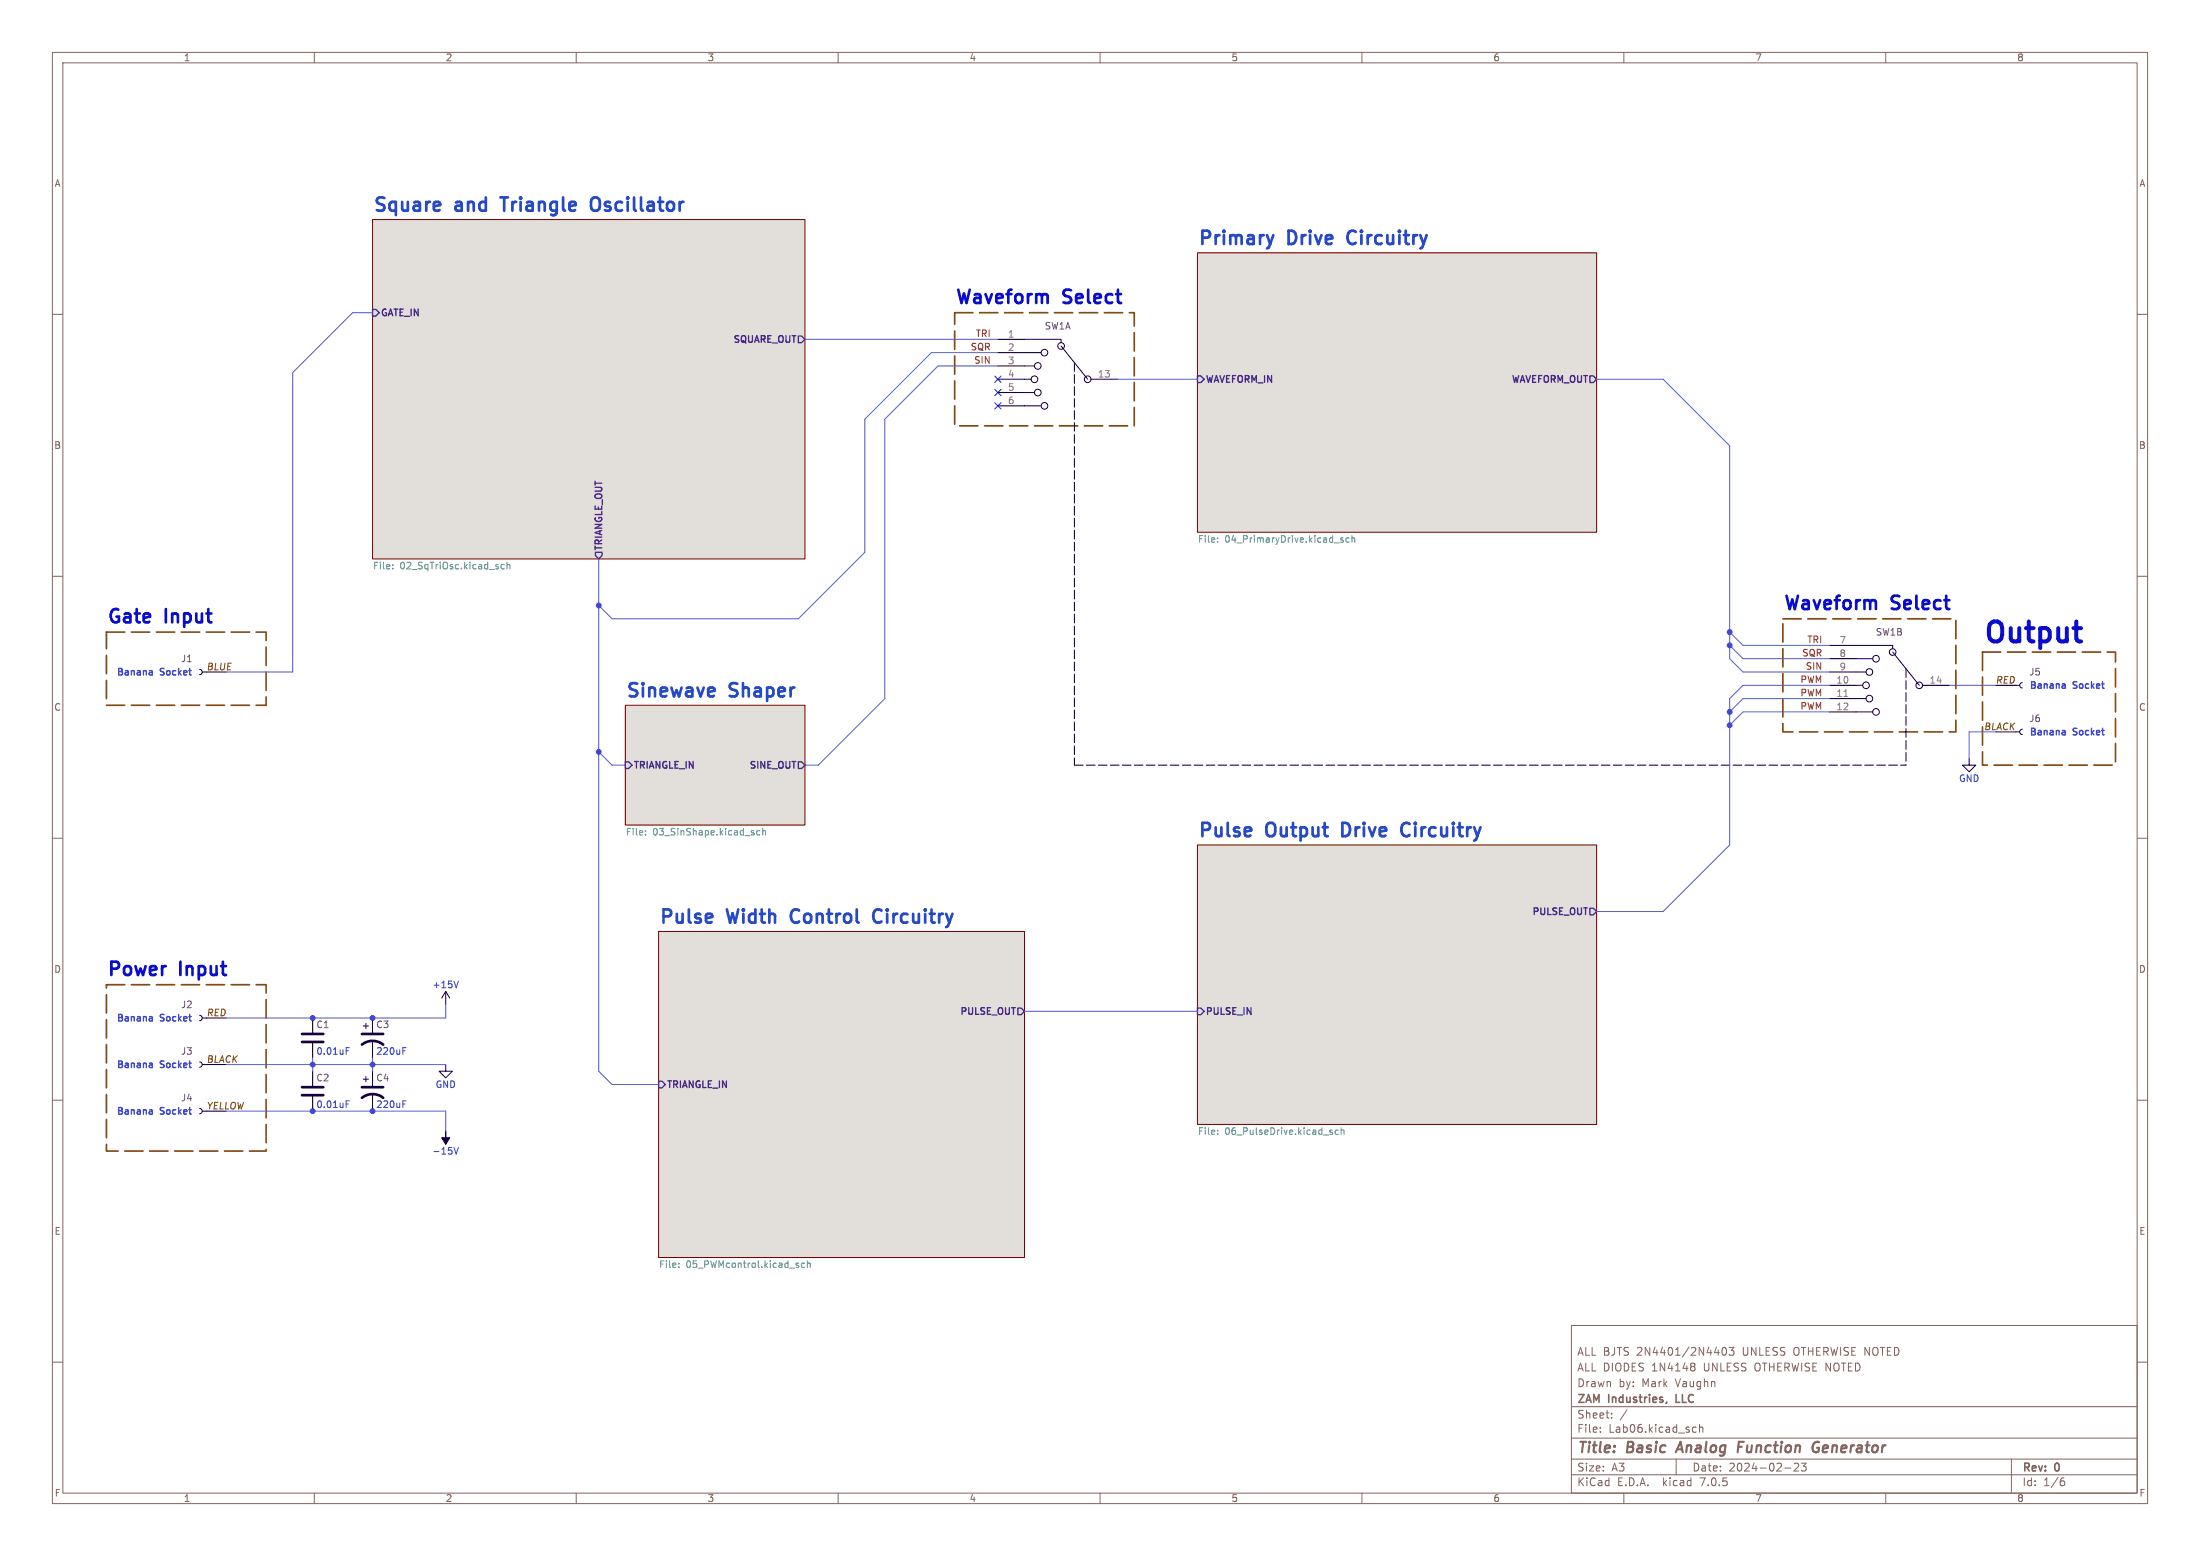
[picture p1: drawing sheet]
<svg xmlns="http://www.w3.org/2000/svg" width="420mm" height="297mm" viewBox="0 0 420 297" stroke-linecap="round" stroke-linejoin="round" font-family="sans-serif">
<g fill="none" stroke="#83655e" stroke-width=".19">
<path d="M10 10h400v277h-400zM12 12h396v273h-396zM60 10v2M110 10v2M160 10v2M210 10v2M260 10v2M310 10v2M360 10v2M10 60h2M408 60h2M10 110h2"/>
<path d="M408 110h2M10 160h2M408 160h2M10 210h2M408 210h2M10 260h2M300 253h108v32h-108zM328.9 257.3l.2-.1a.8 .8 0 0 1 .5 .7 .8 .8 0 0 1-.5 .8l-.2-.2-.2-.4zM330.1 257.2h.9l-.5 .6 .4 .1v.6l-.2 .2-.6-.2M408 260h2M300 278.5h108M300 274.5h108"/>
<path d="M300 268.5h108M305.5 273.2v.2M305.5 272.5v.1M307.7 270.5v.2M307.7 269.8v.1M310.6 269.1l-1.3 1.9M320 278.5v3M323 260.2h.3l.3 .3-.3 .3M323 260.8h.3M323.2 273.3h.6M323.2 272.5h.6M323.3 260.8l.2 .2 .1 .4-.3 .3h-.3"/>
<path d="M324.4 272.5l.3-.1 .3 .1 .1 .9M324.4 271.9v1.5M342.5 279.4l.6-.1 .2 .1 .1 .3-1 1.1h1M343.9 279.3h.9l-.5 .6 .4 .1v.6l-.2 .2-.6-.2M384 278.5v6.5M60 285v2M110 285v2M160 285v2M210 285v2M260 285v2M300 281.5h108M310 285v2"/>
<path d="M340.7 280.2h1.2M360 285v2M393.4 282.7h.5l.3 .2-.2 .6h-.6M394 282.1l-.5 .1"/>
</g>
<path d="M331.8 276.2h.7M332.9 275.2h-.9l-.3 2M346.9 276.3h.4M347.1 275.2a1.07 1.07 0 0 0-1 .8 1.07 1.07 0 0 0 .5 1.2l.5-.1" fill="none" stroke="#83655e" stroke-width=".4"/>
<path d="M318.2 267.6l-.1 .2" fill="none" stroke="#83655e" stroke-width=".3"/>
<g fill="#e2ded9" stroke="#e2ded9" stroke-width=".19">
<path d="M71.1 41.9h82.6v64.8h-82.6z"/>
<path d="M125.7 177.8h69.9v62.2h-69.9z"/>
<path d="M119.4 134.6h34.3v22.9h-34.3z"/>
<path d="M228.6 161.3h76.2v53.3h-76.2z"/>
<path d="M228.6 48.3h76.2v53.3h-76.2z"/>
</g>
<path d="M71.1 41.9h82.6v64.8h-82.6zM228.6 48.3h76.2v53.3h-76.2zM119.4 134.6h34.3v22.9h-34.3zM125.7 177.8h69.9v62.2h-69.9zM228.6 161.3h76.2v53.3h-76.2z" fill="none" stroke="#7a0000" stroke-width=".19"/>
<path d="M71.1 59.1h.7l.6 .6-.6 .6h-.7zM152.4 64.1h.6l.7 .7-.7 .6h-.6zM228.6 71.8h.6l.7 .6-.7 .6h-.6zM303.5 71.8h.7l.6 .6-.6 .6h-.7zM113.7 105.4h1.2v.6l-.6 .7-.6-.7zM119.4 145.4h.6l.6 .7-.6 .6h-.6zM152.4 145.4h.6l.7 .7-.7 .6h-.6zM303.5 173.4h.7l.6 .6-.6 .6h-.7zM194.3 192.4h.6l.7 .6-.7 .7h-.6zM228.6 192.4h.6l.7 .6-.7 .7h-.6zM125.7 206.4h.7l.6 .6-.6 .6h-.7z" fill="none" stroke="#4c2188" stroke-width=".25"/>
<path d="M113.4 37.7l-.2 .1a1.8 1.8 0 0 0 0 2.3l.2 .1M243.1 44.9l-.6 1.7M268 157.2a1.59 1.59 0 0 0 0 2.3M167.2 173.7a1.58 1.58 0 0 0 0 2.3" fill="none" stroke="#214bca" stroke-width=".51"/>
<g fill="none" stroke="#5ba46f" stroke-width=".19">
<path d="M75 108.5v.1M75 107.8v.1M96.3 107.8l-.4-.1-.2 .3 .1 .5h.5M96.8 107.9l.2-.2 .3 .1v.8M96.8 107.3v1.3M232.4 102.7v.1M232.4 103.4v.1M256.4 102.7h-.3l-.2 .1 .1 .2 .4 .1v.3h-.5M257.5 102.7h-.3l-.3 .2 .2 .5h.4M258.1 102.8l.2-.1h.3v.8M258.1 102.2v1.3M123.2 159.3v.1"/>
<path d="M123.2 158.6v.1M145.1 158.6l-.4-.1-.2 .3 .1 .5h.5M145.6 158.7l.2-.2 .3 .1 .1 .8M145.6 158.1v1.3M232.4 216.4v.1M232.4 215.8v.1M254 216.1l.3 .1 .1 .2-.4 .1M254 215.7l.3 .1M255.5 215.8l-.4-.1-.2 .2 .1 .6h.5M256 215.8l.2-.1 .3 .1 .1 .7M256 215.3v1.2M129.6 241.8v.1"/>
<path d="M129.6 241.2v.1M152.1 241.5l.3 .1 .1 .2-.4 .1M152.1 241.1l.3 .1M153.6 241.2l-.4-.1-.2 .2 .1 .6h.5M154.1 241.2l.2-.1 .3 .1 .1 .7M154.1 240.7v1.2"/>
</g>
<g fill="none" stroke="#130040" stroke-width=".19">
<path d="M195.6 64.8h7v.6M195.6 67.3h3.2M195.6 74.9h1.9M195.6 69.9h1.9M195.6 72.4h1.2M195.6 77.5h3.2M202.6 66l5 6.4M38.1 127.8l.4 .1 .1 .4-.2 .3-.3 .2M38.6 128.3h.8M354.3 123.2h7v.6M354.3 130.8h1.3M354.3 128.3h1.9"/>
<path d="M354.3 125.7h3.2M354.3 133.4h1.9M354.3 135.9h3.2M361.3 124.5l5.1 6.3M384.8 139.7h.8M384.8 130.8h.8M386.1 139.2l-.4 .2-.1 .3 .1 .4 .4 .1M386.1 130.3l-.4 .2-.1 .3 .1 .4 .4 .1M375.9 144.8v1.3h1.3l-1.3 1.2-1.3-1.2h1.3M38.1 193.8l.4 .2 .1 .3-.2 .4-.3 .1M38.6 194.3h.8M69.3 195.8h1.1"/>
<path d="M69.8 195.3v1M85.1 189.2l-.8 1.3M85.1 189.2v2.6M85.1 189.2l.8 1.3M38.1 202.7l.4 .1 .1 .4-.2 .4-.3 .1M38.1 211.6l.4 .1 .1 .4-.2 .4-.3 .1M38.6 203.2h.8M38.6 212.1h.8M69.3 206h1.1M69.8 205.5v1M85.1 203.2v1.3h-1.3l1.3 1.2 1.3-1.2h-1.3"/>
<circle cx="197.5" cy="72.4" r=".63"/>
<circle cx="198.1" cy="74.9" r=".63"/>
<circle cx="198.1" cy="69.8" r=".63"/>
<circle cx="199.4" cy="77.5" r=".63"/>
<circle cx="199.4" cy="67.3" r=".63"/>
<circle cx="202.6" cy="66" r=".63"/>
<circle cx="207.6" cy="72.4" r=".63"/>
<circle cx="356.2" cy="130.8" r=".63"/>
<circle cx="356.9" cy="128.3" r=".63"/>
<circle cx="356.9" cy="133.3" r=".63"/>
<circle cx="358.1" cy="135.9" r=".63"/>
<circle cx="358.1" cy="125.7" r=".63"/>
<circle cx="361.3" cy="124.5" r=".63"/>
<circle cx="366.4" cy="130.8" r=".63"/>
</g>
<g fill="none" stroke="#010022" stroke-width=".19">
<path d="M190.5 64.8h5.1M190.5 72.4h5.1M190.5 67.3h5.1M190.5 69.9h5.1M190.5 74.9h5.1M190.5 77.5h5.1M208.3 72.4h5.1M39.4 128.3h3.8M349.2 130.8h5.1M349.2 128.3h5.1M349.2 133.4h5.1M349.2 135.9h5.1"/>
<path d="M349.2 123.2h5.1M349.2 125.7h5.1M367 130.8h5.1M381 139.7h3.8M381 130.8h3.8M39.4 194.3h3.8M59.7 194.3v2.8M59.7 199.1v2.8M71.1 194.3v2.8M71.1 198.6v3.3M39.4 203.2h3.8M39.4 212.1h3.8"/>
<path d="M59.7 204.5v2.8M59.7 209.3v2.8M71.1 204.5v2.8M71.1 208.8v3.3"/>
</g>
<path d="M57.7 197.4h4M57.7 198.9h4M69.1 199.4a3.3 3.3 0 0 1 4.1 0M69.1 197.4h4.1M57.7 207.5h4M57.7 209h4M69.1 209.6a3.3 3.3 0 0 1 4.1 0M69.1 207.5h4.1" fill="none" stroke="#130040" stroke-width=".51"/>
<path d="M66.1 200h.6M76.9 200h.6M87.5 187.3l-.4 1.2M66.1 210.1h.6M66.1 210.7h.4M66.1 200.6h.4M76.9 210.1h.6M86.7 219l.4 1.3 .4-1.3" fill="none" stroke="#353dd0" stroke-width=".19"/>
<path d="M85.1 215.9v1.3h.8l-.8 1.2-.8-1.2h.8z" fill="#130040" stroke="#130040" stroke-width=".19"/>
<path d="M352 132.9h.8" fill="none" stroke="#848484" stroke-width=".19"/>
<path d="M182.2 59.7h34.3v21.6h-34.3v-21.6M340.4 118.1h33v21.6h-33v-21.6M20.3 120.7h30.5v13.9h-30.5v-13.9M378.5 124.5h25.4v21.6h-25.4v-21.6M20.3 188h30.5v31.7h-30.5v-31.7" fill="none" stroke="#804d00" stroke-width=".32" stroke-dasharray="3.5 1.3"/>
<path d="M205.1 69.2v76.9M363.9 127.6v18.5M205.1 146.1h158.8" fill="none" stroke="#000343" stroke-width=".19" stroke-dasharray="1.7 .6"/>
<g fill="none" stroke="#5256d0" stroke-width=".19">
<path d="M71.1 59.7h-3.8l-11.4 11.4v57.2h-12.7M153.7 64.8h36.8M190.5 67.3h-12.7l-12.7 12.7v25.4l-12.7 12.7h-35.6l-2.5-2.5M190.5 69.9h-11.4l-10.2 10.1v53.4l-12.7 12.7h-2.5M213.4 72.4h15.2M304.8 72.4h12.7l12.7 12.7v40.6l2.5 2.6h16.5M114.3 106.7v97.8l2.5 2.5h8.9M330.2 123.2l2.5 2.5h16.5M330.2 120.7l2.5 2.5h16.5M349.2 130.8h-16.5l-2.5 2.6v27.9l-12.7 12.7h-12.7M349.2 133.4h-16.5l-2.5 2.5M349.2 135.9h-16.5l-2.5 2.5"/>
<path d="M372.1 130.8h8.9M381 139.7h-5.1v5.1M114.3 143.5l2.5 2.6h2.6M85.1 191.8v2.5h-41.9M195.6 193h33M43.2 203.2h41.9M43.2 212.1h41.9v3.8M59.7 201.9v2.6M71.1 201.9v2.6"/>
</g>
<path d="M189.9 76.9l1.2 1.2M189.9 71.8l1.2 1.2M189.9 74.3l1.2 1.2M191.1 76.9l-1.2 1.2M191.1 71.8l-1.2 1.2M191.1 74.3l-1.2 1.2" fill="none" stroke="#290eec" stroke-width=".19"/>
<g fill="#4026c4" stroke="#4026c4" stroke-width=".19">
<circle cx="330.2" cy="123.2" r=".46"/>
<circle cx="330.2" cy="135.9" r=".46"/>
<circle cx="330.2" cy="138.4" r=".46"/>
<circle cx="330.2" cy="120.7" r=".46"/>
<circle cx="114.3" cy="115.6" r=".46"/>
<circle cx="114.3" cy="143.5" r=".46"/>
<circle cx="59.7" cy="194.3" r=".46"/>
<circle cx="59.7" cy="212.1" r=".46"/>
<circle cx="71.1" cy="194.3" r=".46"/>
<circle cx="59.7" cy="203.2" r=".46"/>
<circle cx="71.1" cy="203.2" r=".46"/>
<circle cx="71.1" cy="212.1" r=".46"/>
</g>
<text font-size="5.3" fill="#0b0bd1" x="378.5" y="122.9">Output</text>
<g font-size="3.5" fill="#214bca">
<text x="71.1" y="40.6">Square</text>
<text x="86.9" y="40.6">and</text>
<text x="96.5" y="40.6">Triangle</text>
<text x="114.3" y="40.6">Oscillator</text>
<text x="228.6" y="46.9">Primary</text>
<text x="245.8" y="46.9">Drive</text>
<text x="257.9" y="46.9">Circuitry</text>
<text x="119.4" y="133.3">Sinewave</text>
<text x="139.3" y="133.3">Shaper</text>
<text x="228.6" y="159.9">Pulse</text>
<text x="241.7" y="159.9">Output</text>
<text x="256.9" y="159.9">Drive</text>
<text x="269" y="159.9">Circuitry</text>
<text x="125.7" y="176.5">Pulse</text>
<text x="138.8" y="176.5">Width</text>
<text x="151.7" y="176.5">Control</text>
<text x="168.2" y="176.5">Circuitry</text>
</g>
<g font-size="3.5" fill="#0b0bd1">
<text x="182.2" y="58.2">Waveform</text>
<text x="203" y="58.2">Select</text>
<text x="20.3" y="119.1">Gate</text>
<text x="31.5" y="119.1">Input</text>
<text x="340.4" y="116.6">Waveform</text>
<text x="361.1" y="116.6">Select</text>
<text x="20.3" y="186.4">Power</text>
<text x="34.3" y="186.4">Input</text>
</g>
<g font-size="2.8" fill="#83655e">
<text x="301" y="277.8">Title:</text>
<text x="310.4" y="277.8">Basic</text>
<text x="320.7" y="277.8">Analog</text>
<text x="332.8" y="277.8">Function</text>
<text x="347.7" y="277.8">Generator</text>
</g>
<g font-size="2.1" fill="#83655e">
<text x="301" y="261.9">ALL DIODES 1N4148</text>
<text x="301" y="258.9">ALL BJTS 2N4401/2N4403</text>
<text x="325.2" y="261.9">UNLESS OTHERWISE NOTED</text>
<text x="332.6" y="258.9">UNLESS OTHERWISE NOTED</text>
<text x="301" y="268.1">ZAM</text>
<text x="301" y="264.9">Drawn</text>
<text x="307" y="268.1">Industries,</text>
<text x="308.9" y="264.9">by:</text>
<text x="313.4" y="264.9">Mark</text>
<text x="319.8" y="264.9">Vaughn</text>
<text x="320.3" y="268.1">LLC</text>
<text x="301" y="273.6">File:</text>
<text x="301" y="270.9">Sheet:</text>
<text x="307" y="273.6">Lab06.kicad_sch</text>
<text x="301" y="281">Size:</text>
<text x="307.6" y="281">A3</text>
<text x="323" y="281">Date:</text>
<text x="329.9" y="281">2024-02-23</text>
<text x="386" y="281.2">Rev:</text>
<text x="392.2" y="281.2">0</text>
<text x="301" y="283.8">KiCad</text>
<text x="308.6" y="283.8">E.D.A.</text>
<text x="317.4" y="283.8">kicad</text>
<text x="324.5" y="283.8">7.0.5</text>
<text x="386" y="283.8">Id:</text>
<text x="390" y="283.8">1/6</text>
</g>
<g font-size="1.8" fill="#83655e">
<text x="35" y="11.8">1</text>
<text x="85" y="11.8">2</text>
<text x="135" y="11.8">3</text>
<text x="185" y="11.8">4</text>
<text x="235" y="11.8">5</text>
<text x="285" y="11.8">6</text>
<text x="335" y="11.8">7</text>
<text x="385" y="11.8">8</text>
<text x="10.4" y="35.8">A</text>
<text x="408.4" y="35.8">A</text>
<text x="10.3" y="85.8">B</text>
<text x="408.3" y="85.8">B</text>
<text x="10.3" y="135.8">C</text>
<text x="408.3" y="135.8">C</text>
<text x="10.3" y="185.8">D</text>
<text x="408.3" y="185.8">D</text>
<text x="10.4" y="235.8">E</text>
<text x="408.3" y="235.8">E</text>
<text x="10.4" y="285.8">F</text>
<text x="35" y="286.8">1</text>
<text x="85" y="286.8">2</text>
<text x="135" y="286.8">3</text>
<text x="185" y="286.8">4</text>
<text x="235" y="286.8">5</text>
<text x="285" y="286.8">6</text>
<text x="335" y="286.8">7</text>
<text x="385" y="286.8">8</text>
<text x="408.4" y="285.8">F</text>
</g>
<g font-size="1.8" fill="#4c2188">
<text x="72.6" y="60.6">GATE_IN</text>
<text x="139.9" y="65.7">SQUARE_OUT</text>
<text x="230.1" y="73.3">WAVEFORM_IN</text>
<text x="288.4" y="73.3">WAVEFORM_OUT</text>
<text x="115.3" y="105.2" transform="rotate(-90 115.3 105.2)">TRIANGLE_OUT</text>
<text x="120.8" y="147">TRIANGLE_IN</text>
<text x="142.9" y="147">SINE_OUT</text>
<text x="292.4" y="174.9">PULSE_OUT</text>
<text x="183.2" y="194">PULSE_OUT</text>
<text x="230.1" y="194">PULSE_IN</text>
<text x="127.2" y="208">TRIANGLE_IN</text>
</g>
<g font-size="1.8" fill="#b42d25">
<text x="186.3" y="64.4">TRI</text>
<text x="185.3" y="67">SQR</text>
<text x="186" y="69.5">SIN</text>
<text x="344" y="125.4">SQR</text>
<text x="345" y="122.8">TRI</text>
<text x="343.7" y="130.5">PWM</text>
<text x="344.7" y="127.9">SIN</text>
<text x="343.7" y="135.5">PWM</text>
<text x="343.7" y="133">PWM</text>
</g>
<g font-size="1.8" fill="#848484">
<text x="192.4" y="64.5">1</text>
<text x="192.4" y="67.1">2</text>
<text x="192.4" y="69.6">3</text>
<text x="192.4" y="72.1">4</text>
<text x="192.4" y="74.7">5</text>
<text x="192.4" y="77.2">6</text>
<text x="209.5" y="72.1">13</text>
<text x="351.1" y="122.9">7</text>
<text x="351.1" y="125.5">8</text>
<text x="350.5" y="130.6">10</text>
<text x="351.1" y="128">9</text>
<text x="368.3" y="130.6">14</text>
<text x="350.5" y="133.1">11</text>
<text x="350.5" y="135.6">12</text>
</g>
<g font-size="1.8" fill="#655885">
<text x="199.4" y="63.1">SW1A</text>
<text x="358" y="121.5">SW1B</text>
<text x="34.5" y="126.6">J1</text>
<text x="387.4" y="129.1">J5</text>
<text x="387.4" y="138">J6</text>
<text x="34.5" y="192.6">J2</text>
<text x="60.3" y="196.4">C1</text>
<text x="71.8" y="196.4">C3</text>
<text x="34.5" y="201.5">J3</text>
<text x="60.3" y="206.6">C2</text>
<text x="71.8" y="206.6">C4</text>
<text x="34.5" y="210.4">J4</text>
</g>
<g font-size="1.8" fill="#5ba46f">
<text x="228.6" y="103.8">File:</text>
<text x="233.7" y="103.8">04_PrimaryDrive.kicad_sch</text>
<text x="71.1" y="108.9">File:</text>
<text x="76.3" y="108.9">02_SqTriOsc.kicad_sch</text>
<text x="119.4" y="159.7">File:</text>
<text x="124.5" y="159.7">03_SinShape.kicad_sch</text>
<text x="228.6" y="216.9">File:</text>
<text x="233.7" y="216.9">06_PulseDrive.kicad_sch</text>
<text x="125.7" y="242.3">File:</text>
<text x="130.9" y="242.3">05_PWMcontrol.kicad_sch</text>
</g>
<g font-size="1.8" fill="#353dd0">
<text x="22.2" y="129.2">Banana</text>
<text x="30.5" y="129.2">Socket</text>
<text x="387.3" y="131.8">Banana</text>
<text x="395.7" y="131.8">Socket</text>
<text x="387.3" y="140.7">Banana</text>
<text x="395.7" y="140.7">Socket</text>
<text x="373.9" y="149.4">GND</text>
<text x="82.5" y="188.8">+15V</text>
<text x="22.2" y="195.3">Banana</text>
<text x="30.5" y="195.3">Socket</text>
<text x="60.3" y="201.5">0.01uF</text>
<text x="71.8" y="201.5">220uF</text>
<text x="22.2" y="204.2">Banana</text>
<text x="30.5" y="204.2">Socket</text>
<text x="83.1" y="207.8">GND</text>
<text x="22.2" y="213">Banana</text>
<text x="30.5" y="213">Socket</text>
<text x="60.3" y="211.6">0.01uF</text>
<text x="71.8" y="211.6">220uF</text>
<text x="82.5" y="220.5">-15V</text>
</g>
<g font-size="1.8" fill="#804d00">
<text x="39.4" y="128">BLUE</text>
<text x="381" y="130.6">RED</text>
<text x="378.8" y="139.5">BLACK</text>
<text x="39.4" y="194.1">RED</text>
<text x="39.4" y="203">BLACK</text>
<text x="39.4" y="211.8">YELLOW</text>
</g>
</svg>
